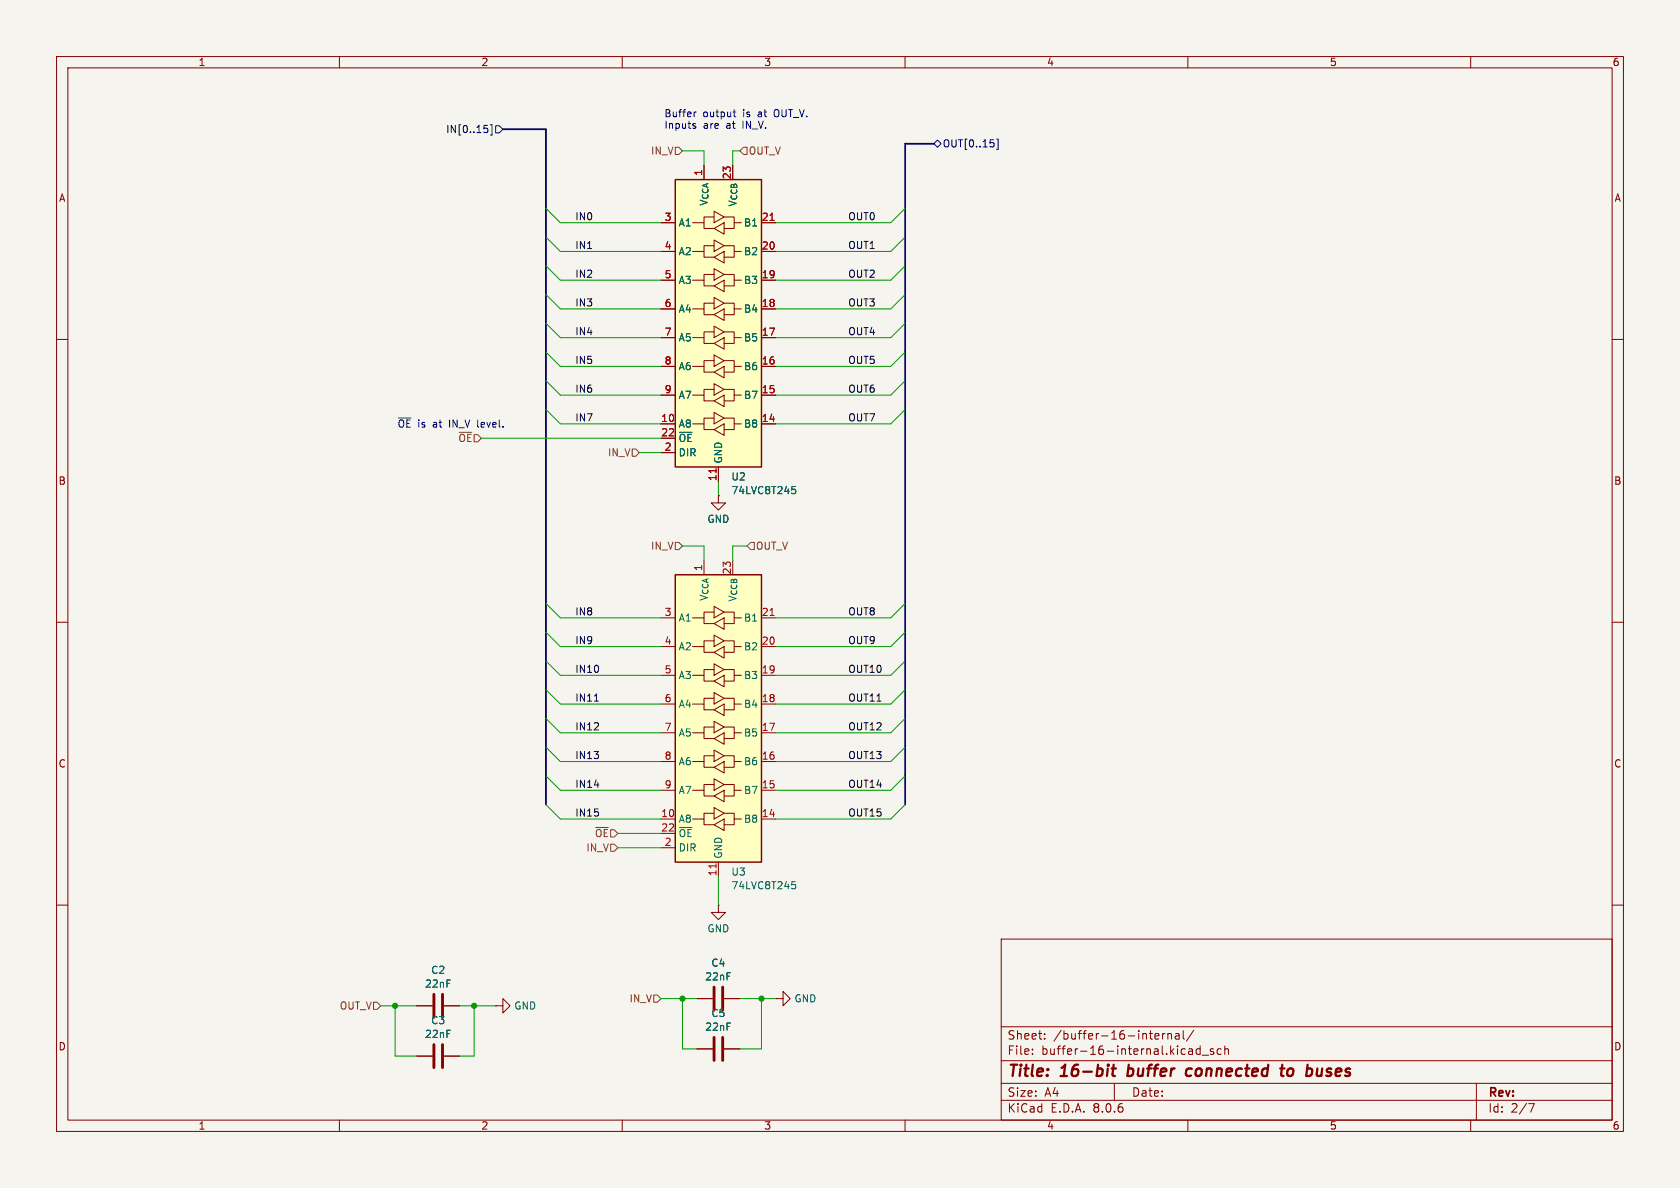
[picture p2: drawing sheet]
<svg xmlns="http://www.w3.org/2000/svg" width="297mm" height="210mm" viewBox="0 0 297 210" stroke-linecap="round" stroke-linejoin="round" font-family="sans-serif">
<path d="M0 0h297v210h-297z" fill="#f5f4ef" stroke="#f5f4ef" stroke-width=".18"/>
<g fill="none" stroke="#840000" stroke-width=".18">
<path d="M10 10h277v190h-277zM12 12h273v186h-273zM60 10v2M110 10v2M160 10v2M210 10v2M260 10v2M10 60h2M285 60h2M10 110h2M285 110h2M10 160h2"/>
<path d="M285 160h2M177 166h108v32h-108zM60 198v2M73.7 186.7h2.8M78.5 186.7h2.8M110 198v2M160 198v2M177 194.5h108M177 191.5h108M177 187.5h108M177 181.5h108M182.5 186.3v.1"/>
<path d="M182.5 185.5v.1M184.7 183.6v.1M184.7 182.8v.1M197 191.5v3M204.2 183.2l.7-.1-.1-.3-.4-.1-.2 .2v.7h.6M205.5 182.7v1M206 182.7l-.3 .1-.2 .2M206.5 182.8l.2-.1 .3 .1 .1 .9M206.5 182.7v1M207.8 182.8h.6l.1 .9M208.5 183.1h-.5a.29 .29 0 0 0-.3 .3 .29 .29 0 0 0 .3 .3l.5-.1M209.2 182.2v1.3l.2 .2"/>
<path d="M210 198v2M210.3 185.4h.3l.2 .2v.8M210.8 186.3l-.5 .1M210.8 185.8h-.5M211 182.1l-1.3 2M212.2 185.5l-.5-.1-.2 .3v.4l.1 .2h.6M212.2 184.9v1.5M212.5 186.5h1.2M214.5 185.5l-.3-.1-.2 .2v.2l.5 .2v.3h-.5M215.9 185.5l-.4-.1-.3 .3v.4l.1 .2h.6M216.5 185.5l.2-.1 .4 .1 .1 .9M216.5 184.9v1.5"/>
<path d="M260 198v2M261 191.5v6.5M270.2 195.1h1l-.6 1.5"/>
</g>
<path d="M196.5 188.9h.8M196.9 188.2l-.2 1.7v.2l.4 .1M199.3 190.1l.2 .1M199.6 188.2l-.3 2M210.7 189a.66 .66 0 0 0-1 .3l-.1 .5 .2 .3 .2 .1 .6-.1M226.3 188.9h.8M226.7 188.2l-.2 1.7 .1 .2 .3 .1M228.3 188.9a.62 .62 0 0 0-.7 .4v.7a.52 .52 0 0 0 .8 .1M232.9 188.9l-.1 1.2 .2 .1 .5-.1" fill="none" stroke="#840000" stroke-width=".4"/>
<path d="M76.7 184.7v4M78.2 184.7v4" fill="none" stroke="#840000" stroke-width=".51"/>
<path d="M119.4 31.8h15.2v50.8h-15.2z" fill="#ffffc2"/>
<path d="M119.4 31.8h15.2v50.8h-15.2z" fill="none" stroke="#840000" stroke-width=".25"/>
<g fill="none" stroke="#840000" stroke-width=".18">
<path d="M116.8 39.4h2.6M122.4 39.4h2.1v1h1.7M126.2 38.4h-1.7v1M126.2 37.3l1.8 1.1-1.8 1zM128 38.4h1.8v1h1.3M129.8 39.4v1h-1.8M134.6 39.4h2.6M116.8 59.7h2.6M116.8 54.6h2.6M116.8 49.5h2.6M116.8 44.5h2.6M122.4 59.7h2.1v1h1.7"/>
<path d="M122.4 49.5h2.1v1h1.7M122.4 54.6h2.1v1h1.7M122.4 44.5h2.1v1h1.7M126.2 58.7h-1.7v1M126.2 48.5h-1.7v1M126.2 57.7l1.8 1-1.8 1zM126.2 47.5l1.8 1-1.8 1zM126.2 55.6l1.8-1v2zM126.2 50.5l1.8-1v2.1zM126.2 40.4l1.8-1v2zM126.2 53.6h-1.7v1M126.2 43.4h-1.7v1.1"/>
<path d="M126.2 52.6l1.8 1-1.8 1zM126.2 42.4l1.8 1-1.8 1.1zM126.2 45.5l1.8-1v2zM128 58.7h1.8v1h1.3M128 48.5h1.8v1h1.3M128 53.6h1.8v1h1.3M128 43.4h1.8v1.1h1.3M129.8 59.7v1h-1.8M129.8 49.5v1h-1.8M129.8 54.6v1h-1.8M129.8 44.5v1h-1.8M134.6 59.7h2.6"/>
<path d="M134.6 54.6h2.6M134.6 49.5h2.6M134.6 44.5h2.6M116.8 74.9h2.6M116.8 69.9h2.6M116.8 64.8h2.6M116.8 77.5h2.6M122.4 69.9h2.1v1h1.7M122.4 74.9h2.1v1h1.7M122.4 64.8h2.1v1h1.7M126.2 68.8h-1.7v1.1M126.2 67.8l1.8 1-1.8 1.1z"/>
<path d="M126.2 75.9l1.8-1v2.1zM126.2 70.9l1.8-1v2zM126.2 60.7l1.8-1v2zM126.2 73.9h-1.7v1M126.2 63.8h-1.7v1M126.2 72.9l1.8 1-1.8 1zM126.2 62.7l1.8 1.1-1.8 1zM126.2 65.8l1.8-1v2zM128 68.8h1.8v1.1h1.3M128 73.9h1.8v1h1.3M128 63.8h1.8v1h1.3M129.8 69.9v1h-1.8"/>
<path d="M129.8 74.9v1h-1.8M129.8 64.8v1h-1.8M134.6 74.9h2.6M134.6 69.9h2.6M134.6 64.8h2.6M116.8 80h2.6M127 87.6v1.3h1.3l-1.3 1.3-1.3-1.3h1.3M127 87.6h.1M127 82.6v2.5M73.7 177.8h2.8M78.5 177.8h2.8M87.6 177.8h1.3v-1.3l1.3 1.3-1.3 1.3v-1.3"/>
<path d="M87.6 177.8h.1M123.2 176.5h2.8M127 160v1.3h1.3l-1.3 1.3-1.3-1.3h1.3M127 160h.1M128 176.5h2.8M137.2 176.5h1.2v-1.2l1.3 1.2-1.3 1.3v-1.3M137.2 176.5h.1M123.2 185.4h2.8M128 185.4h2.8"/>
</g>
<path d="M136.1 39h.8M126.6 82.9v.7" fill="none" stroke="#a90000" stroke-width=".18"/>
<path d="M140 86h.6M140.1 86.5h.3l.3 .2-.1 .5-.5 .1" fill="none" stroke="#006464" stroke-width=".18"/>
<path d="M76.7 175.8v4M78.2 175.8v4M126.2 174.5v4.1M127.8 174.5v4.1M126.2 183.4v4.1M127.8 183.4v4.1" fill="none" stroke="#840000" stroke-width=".51"/>
<path d="M119.4 101.6h15.2v50.8h-15.2z" fill="#ffffc2"/>
<path d="M119.4 101.6h15.2v50.8h-15.2z" fill="none" stroke="#840000" stroke-width=".25"/>
<g fill="none" stroke="#840000" stroke-width=".18">
<path d="M116.8 39.4h2.6M134.6 39.4h2.6M116.8 59.7h2.6M116.8 54.6h2.6M116.8 49.5h2.6M116.8 44.5h2.6M134.6 59.7h2.6M134.6 54.6h2.6M134.6 49.5h2.6M134.6 44.5h2.6M116.8 74.9h2.6M116.8 69.9h2.6"/>
<path d="M116.8 64.8h2.6M116.8 77.5h2.6M134.6 74.9h2.6M134.6 69.9h2.6M134.6 64.8h2.6M116.8 80h2.6M127 87.6h.1M127 82.6v2.5M116.8 119.4h2.6M116.8 114.3h2.6M116.8 109.2h2.6M122.4 119.4h2.1v1h1.7"/>
<path d="M122.4 109.2h2.1v1h1.7M122.4 114.3h2.1v1h1.7M126.2 118.4h-1.7v1M126.2 108.2h-1.7v1M126.2 117.3l1.8 1.1-1.8 1zM126.2 107.2l1.8 1-1.8 1zM126.2 110.2l1.8-1v2.1zM126.2 113.3h-1.7v1M126.2 112.3l1.8 1-1.8 1zM126.2 115.3l1.8-1v2zM128 118.4h1.8v1h1.3M128 108.2h1.8v1h1.3"/>
<path d="M128 113.3h1.8v1h1.3M129.8 119.4v1h-1.8M129.8 109.2v1h-1.8M129.8 114.3v1h-1.8M134.6 119.4h2.6M134.6 114.3h2.6M134.6 109.2h2.6M116.8 139.7h2.6M116.8 134.6h2.6M116.8 129.5h2.6M116.8 124.5h2.6M122.4 139.7h2.1v1h1.7"/>
<path d="M122.4 129.5h2.1v1.1h1.7M122.4 134.6h2.1v1h1.7M122.4 124.5h2.1v1h1.7M126.2 138.7h-1.7v1M126.2 128.5h-1.7v1M126.2 137.7l1.8 1-1.8 1zM126.2 127.5l1.8 1-1.8 1zM126.2 130.6l1.8-1.1v2.1zM126.2 125.5l1.8-1v2zM126.2 120.4l1.8-1v2zM126.2 133.6h-1.7v1M126.2 123.4h-1.7v1.1"/>
<path d="M126.2 132.6l1.8 1-1.8 1zM126.2 122.4l1.8 1-1.8 1.1zM126.2 135.6l1.8-1v2.1zM128 138.7h1.8v1h1.3M128 128.5h1.8v1h1.3M128 133.6h1.8v1h1.3M128 123.4h1.8v1.1h1.3M129.8 139.7v1h-1.8M129.8 129.5v1.1h-1.8M129.8 134.6v1h-1.8M129.8 124.5v1h-1.8M134.6 139.7h2.6"/>
<path d="M134.6 134.6h2.6M134.6 129.5h2.6M134.6 124.5h2.6M116.8 144.8h2.6M116.8 149.9h2.6M116.8 147.3h2.6M122.4 144.8h2.1v1h1.7M126.2 145.8l1.8-1v2zM126.2 140.7l1.8-1v2zM126.2 143.8h-1.7v1M126.2 142.7l1.8 1.1-1.8 1zM127 152.4v2.5"/>
<path d="M128 143.8h1.8v1h1.3M129.8 144.8v1h-1.8M134.6 144.8h2.6M73.7 177.8h2.8M78.5 177.8h2.8M123.2 176.5h2.8M128 176.5h2.8M73.7 186.7h2.8M78.5 186.7h2.8M123.2 185.4h2.8M128 185.4h2.8"/>
</g>
<path d="M136.1 39h.8M126.6 82.9v.7M136.1 108.8h.8M126.6 152.7v.7" fill="none" stroke="#a90000" stroke-width=".18"/>
<path d="M140 86h.6M140.1 86.5h.3l.3 .2-.1 .5-.5 .1M140 155.9h.6M140.1 156.3h.3l.3 .3-.1 .5h-.5" fill="none" stroke="#006464" stroke-width=".18"/>
<path d="M119.4 26h.6l.6 .7-.6 .6h-.6zM131.4 26h.7v1.3h-.7l-.6-.6zM111.8 79.4h.6l.6 .6-.6 .6h-.6zM119.4 95.9h.6l.6 .6-.6 .7h-.6zM132.7 95.9h.6v1.3h-.6l-.6-.7zM107.9 149.2h.7l.6 .7-.6 .6h-.7zM66 177.2h.7l.6 .6-.6 .6h-.7zM115.6 175.9h.6l.6 .6-.6 .7h-.6z" fill="none" stroke="#725600" stroke-width=".18"/>
<path d="M85.6 22.2h.6M85.7 22.7h.3l.3 .2-.2 .5h-.4M86.7 22h.3v1.9h-.3M87.6 22.2h.7l.6 .7-.6 .6h-.7zM165.1 25.4l.6-.6 .7 .6-.7 .6zM175.7 25.3v.6M176.2 24.6h.3v1.8h-.3" fill="none" stroke="#000084" stroke-width=".18"/>
<path d="M105.1 123.9h.7" fill="none" stroke="#0f0f0f" stroke-width=".18"/>
<path d="M122.7 19.8v.8M123.1 19.8l-.4 .2M129.6 19.8h.5M129.8 19.4v1.1l.3 .1M122.6 22.3h.4v.2l-.2 .2h-.2M122.6 21.8l.4 .1" fill="none" stroke="#0000c2" stroke-width=".18"/>
<path d="M88.9 22.9h7.6v119.3M165.1 25.4h-5.1v116.8" fill="none" stroke="#000084" stroke-width=".3"/>
<g fill="none" stroke="#009600" stroke-width=".18">
<path d="M96.5 36.8l2.6 2.6h17.7M120.6 26.7h3.9v2.5M130.8 26.7h-1.3v2.5M160 36.8l-2.5 2.6h-20.3M96.5 57.2l2.6 2.5h17.7M96.5 41.9l2.6 2.6h17.7M96.5 47l2.6 2.5h17.7M96.5 52.1l2.6 2.5h17.7M160 57.2l-2.5 2.5h-20.3M160 41.9l-2.5 2.6h-20.3M160 47l-2.5 2.5h-20.3M160 52.1l-2.5 2.5h-20.3"/>
<path d="M85.1 77.5h31.7M96.5 67.3l2.6 2.6h17.7M96.5 72.4l2.6 2.5h17.7M96.5 62.2l2.6 2.6h17.7M160 67.3l-2.5 2.6h-20.3M160 72.4l-2.5 2.5h-20.3M160 62.2l-2.5 2.6h-20.3M113 80h3.8M120.6 96.5h3.9v2.6M127 85.1v2.5M132.1 96.5h-2.6v2.6M96.5 116.8l2.6 2.6h17.7"/>
<path d="M96.5 106.7l2.6 2.5h17.7M96.5 111.8l2.6 2.5h17.7M160 116.8l-2.5 2.6h-20.3M160 106.7l-2.5 2.5h-20.3M160 111.8l-2.5 2.5h-20.3M96.5 127l2.6 2.5h17.7M96.5 132.1l2.6 2.5h17.7M96.5 121.9l2.6 2.6h17.7M96.5 137.2l2.6 2.5h17.7M160 127l-2.5 2.5h-20.3M160 132.1l-2.5 2.5h-20.3M160 121.9l-2.5 2.6h-20.3"/>
<path d="M160 137.2l-2.5 2.5h-20.3M96.5 142.2l2.6 2.6h17.7M109.2 147.3h7.6M109.2 149.9h7.6M127 154.9v5.1M160 142.2l-2.5 2.6h-20.3M67.3 177.8h6.4M69.8 177.8v8.9h3.9M81.3 177.8h6.3M83.8 177.8v8.9h-2.5M116.8 176.5h6.4M120.6 176.5v8.9h2.6"/>
<path d="M130.8 176.5h6.4M134.6 176.5v8.9h-3.8"/>
</g>
<g fill="#009600" stroke="#009600" stroke-width=".18">
<circle cx="83.8" cy="177.8" r=".46"/>
<circle cx="69.8" cy="177.8" r=".46"/>
<circle cx="134.6" cy="176.5" r=".46"/>
<circle cx="120.6" cy="176.5" r=".46"/>
</g>
<g font-size="2.8" fill="#840000">
<text x="178" y="190.9">Title:</text>
<text x="187.7" y="190.9">16-bit</text>
<text x="200.2" y="190.9">buffer</text>
<text x="211.4" y="190.9">connected</text>
<text x="228.9" y="190.9">to</text>
<text x="234.2" y="190.9">buses</text>
</g>
<g font-size="2.1" fill="#840000">
<text x="178" y="184">Sheet:</text>
<text x="186.2" y="184">/buffer-16-internal/</text>
<text x="178" y="186.7">File:</text>
<text x="184.1" y="186.7">buffer-16-internal.kicad_sch</text>
<text x="178" y="196.9">KiCad</text>
<text x="178" y="194.1">Size:</text>
<text x="184.7" y="194.1">A4</text>
<text x="185.7" y="196.9">E.D.A.</text>
<text x="193.3" y="196.9">8.0.6</text>
<text x="200" y="194.1">Date:</text>
<text x="263" y="194.3">Rev:</text>
<text x="263" y="196.9">Id:</text>
<text x="267.1" y="196.9">2/7</text>
</g>
<g font-size="1.8" fill="#840000">
<text x="35" y="11.9">1</text>
<text x="85" y="11.9">2</text>
<text x="135" y="11.9">3</text>
<text x="185" y="11.9">4</text>
<text x="235" y="11.9">5</text>
<text x="285" y="11.9">6</text>
<text x="10.3" y="35.9">A</text>
<text x="285.3" y="35.9">A</text>
<text x="10.3" y="85.9">B</text>
<text x="285.3" y="85.9">B</text>
<text x="10.3" y="135.9">C</text>
<text x="285.3" y="135.9">C</text>
<text x="10.3" y="185.9">D</text>
<text x="285.3" y="185.9">D</text>
<text x="35" y="199.9">1</text>
<text x="85" y="199.9">2</text>
<text x="135" y="199.9">3</text>
<text x="185" y="199.9">4</text>
<text x="235" y="199.9">5</text>
<text x="285" y="199.9">6</text>
</g>
<g font-size="1.8" fill="#000084">
<text x="78.8" y="23.7">IN[0..15]</text>
<text x="166.6" y="26.3">OUT[0..15]</text>
</g>
<g font-size="1.8" fill="#0000c2">
<text x="117.3" y="20.9">Buffer</text>
<text x="117.3" y="23">Inputs</text>
<text x="124.3" y="20.9">output</text>
<text x="124.3" y="23">are</text>
<text x="128.5" y="23">at</text>
<text x="131.5" y="20.9">is</text>
<text x="131.6" y="23">IN_V.</text>
<text x="134.3" y="20.9">at</text>
<text x="137.3" y="20.9">OUT_V.</text>
<text x="70.2" y="75.8">~{OE}</text>
<text x="73.8" y="75.8">is</text>
<text x="76.6" y="75.8">at</text>
<text x="79.7" y="75.8">IN_V level.</text>
</g>
<g font-size="1.8" fill="#725600">
<text x="115" y="27.5">IN_V</text>
<text x="132.3" y="27.5">OUT_V</text>
<text x="80.9" y="78.3">~{OE}</text>
<text x="107.4" y="80.9">IN_V</text>
<text x="115" y="97.4">IN_V</text>
<text x="133.5" y="97.4">OUT_V</text>
<text x="105.1" y="148.2">~{OE}</text>
<text x="103.6" y="150.7">IN_V</text>
<text x="60" y="178.7">OUT_V</text>
<text x="111.2" y="177.4">IN_V</text>
</g>
<g font-size="1.8" fill="#a90000">
<text x="124.2" y="31.2" transform="rotate(-90 124.2 31.2)">1</text>
<text x="129.3" y="31.8" transform="rotate(-90 129.3 31.8)">23</text>
<text x="117.4" y="39.1">3</text>
<text x="134.6" y="39.1">21</text>
<text x="117.4" y="44.2">4</text>
<text x="134.6" y="44.2">20</text>
<text x="117.4" y="49.3">5</text>
<text x="134.6" y="49.3">19</text>
<text x="117.4" y="54.4">6</text>
<text x="117.4" y="59.4">7</text>
<text x="134.6" y="59.4">17</text>
<text x="134.6" y="54.4">18</text>
<text x="117.4" y="64.5">8</text>
<text x="134.6" y="64.5">16</text>
<text x="117.4" y="69.6">9</text>
<text x="134.6" y="69.6">15</text>
<text x="116.8" y="74.7">10</text>
<text x="116.8" y="77.2">22</text>
<text x="134.6" y="74.7">14</text>
<text x="117.4" y="79.8">2</text>
<text x="126.7" y="85.1" transform="rotate(-90 126.7 85.1)">11</text>
<text x="124.2" y="101" transform="rotate(-90 124.2 101)">1</text>
<text x="129.3" y="101.6" transform="rotate(-90 129.3 101.6)">23</text>
<text x="117.4" y="109">3</text>
<text x="134.6" y="109">21</text>
<text x="117.4" y="114">4</text>
<text x="117.4" y="119.1">5</text>
<text x="134.6" y="119.1">19</text>
<text x="134.6" y="114">20</text>
<text x="117.4" y="124.2">6</text>
<text x="134.6" y="124.2">18</text>
<text x="117.4" y="129.3">7</text>
<text x="134.6" y="129.3">17</text>
<text x="117.4" y="134.4">8</text>
<text x="134.6" y="134.4">16</text>
<text x="117.4" y="139.4">9</text>
<text x="134.6" y="139.4">15</text>
<text x="116.8" y="144.5">10</text>
<text x="116.8" y="147.1">22</text>
<text x="117.4" y="149.6">2</text>
<text x="134.6" y="144.5">14</text>
<text x="126.7" y="155" transform="rotate(-90 126.7 155)">11</text>
</g>
<g font-size="1.8" fill="#0f0f0f">
<text x="101.6" y="39">IN0</text>
<text x="149.9" y="39">OUT0</text>
<text x="101.6" y="44.1">IN1</text>
<text x="149.9" y="44.1">OUT1</text>
<text x="101.6" y="49.2">IN2</text>
<text x="149.9" y="49.2">OUT2</text>
<text x="101.6" y="54.3">IN3</text>
<text x="101.6" y="59.3">IN4</text>
<text x="149.9" y="54.3">OUT3</text>
<text x="149.9" y="59.3">OUT4</text>
<text x="101.6" y="64.4">IN5</text>
<text x="149.9" y="64.4">OUT5</text>
<text x="101.6" y="69.5">IN6</text>
<text x="149.9" y="69.5">OUT6</text>
<text x="101.6" y="74.6">IN7</text>
<text x="149.9" y="74.6">OUT7</text>
<text x="101.6" y="108.9">IN8</text>
<text x="101.6" y="114">IN9</text>
<text x="149.9" y="108.9">OUT8</text>
<text x="149.9" y="114">OUT9</text>
<text x="101.6" y="119">IN10</text>
<text x="149.9" y="119">OUT10</text>
<text x="101.6" y="124.1">IN11</text>
<text x="149.9" y="124.1">OUT11</text>
<text x="101.6" y="129.2">IN12</text>
<text x="149.9" y="129.2">OUT12</text>
<text x="101.6" y="134.3">IN13</text>
<text x="149.9" y="134.3">OUT13</text>
<text x="101.6" y="139.4">IN14</text>
<text x="149.9" y="139.4">OUT14</text>
<text x="101.6" y="144.4">IN15</text>
<text x="149.9" y="144.4">OUT15</text>
</g>
<g font-size="1.8" fill="#006464">
<text x="119.9" y="40.2">A1</text>
<text x="125.3" y="36.5" transform="rotate(-90 125.3 36.5)">V_{CCA}</text>
<text x="130.4" y="36.6" transform="rotate(-90 130.4 36.6)">V_{CCB}</text>
<text x="131.4" y="40.2">B1</text>
<text x="119.9" y="45.3">A2</text>
<text x="131.4" y="45.3">B2</text>
<text x="119.9" y="50.4">A3</text>
<text x="131.4" y="50.4">B3</text>
<text x="119.9" y="55.5">A4</text>
<text x="131.4" y="55.5">B4</text>
<text x="119.9" y="60.6">A5</text>
<text x="119.9" y="65.6">A6</text>
<text x="131.4" y="65.6">B6</text>
<text x="131.4" y="60.6">B5</text>
<text x="119.9" y="70.7">A7</text>
<text x="131.4" y="70.7">B7</text>
<text x="119.9" y="75.8">A8</text>
<text x="131.4" y="75.8">B8</text>
<text x="119.9" y="80.9">DIR</text>
<text x="119.9" y="78.3">~{OE}</text>
<text x="127.9" y="82" transform="rotate(-90 127.9 82)">GND</text>
<text x="129.2" y="85.1">U2</text>
<text x="129.2" y="87.6">74LVC8T245</text>
<text x="125" y="92.6">GND</text>
<text x="125.3" y="106.4" transform="rotate(-90 125.3 106.4)">V_{CCA}</text>
<text x="130.4" y="106.5" transform="rotate(-90 130.4 106.5)">V_{CCB}</text>
<text x="119.9" y="110.1">A1</text>
<text x="131.4" y="110.1">B1</text>
<text x="119.9" y="115.2">A2</text>
<text x="131.4" y="115.2">B2</text>
<text x="119.9" y="120.2">A3</text>
<text x="119.9" y="125.3">A4</text>
<text x="131.4" y="125.3">B4</text>
<text x="131.4" y="120.2">B3</text>
<text x="119.9" y="130.4">A5</text>
<text x="131.4" y="130.4">B5</text>
<text x="119.9" y="135.5">A6</text>
<text x="131.4" y="135.5">B6</text>
<text x="119.9" y="140.6">A7</text>
<text x="131.4" y="140.6">B7</text>
<text x="119.9" y="145.6">A8</text>
<text x="119.9" y="148.2">~{OE}</text>
<text x="131.4" y="145.6">B8</text>
<text x="119.9" y="150.7">DIR</text>
<text x="127.9" y="151.9" transform="rotate(-90 127.9 151.9)">GND</text>
<text x="129.2" y="155">U3</text>
<text x="129.2" y="157.4">74LVC8T245</text>
<text x="125" y="165">GND</text>
<text x="76.1" y="172.4">C2</text>
<text x="124.6" y="173.5">22nF</text>
<text x="125.7" y="171.1">C4</text>
<text x="75" y="174.8">22nF</text>
<text x="90.8" y="178.7">GND</text>
<text x="125.7" y="180">C5</text>
<text x="140.3" y="177.4">GND</text>
<text x="75" y="183.7">22nF</text>
<text x="76.1" y="181.3">C3</text>
<text x="124.6" y="182.4">22nF</text>
</g>
</svg>
